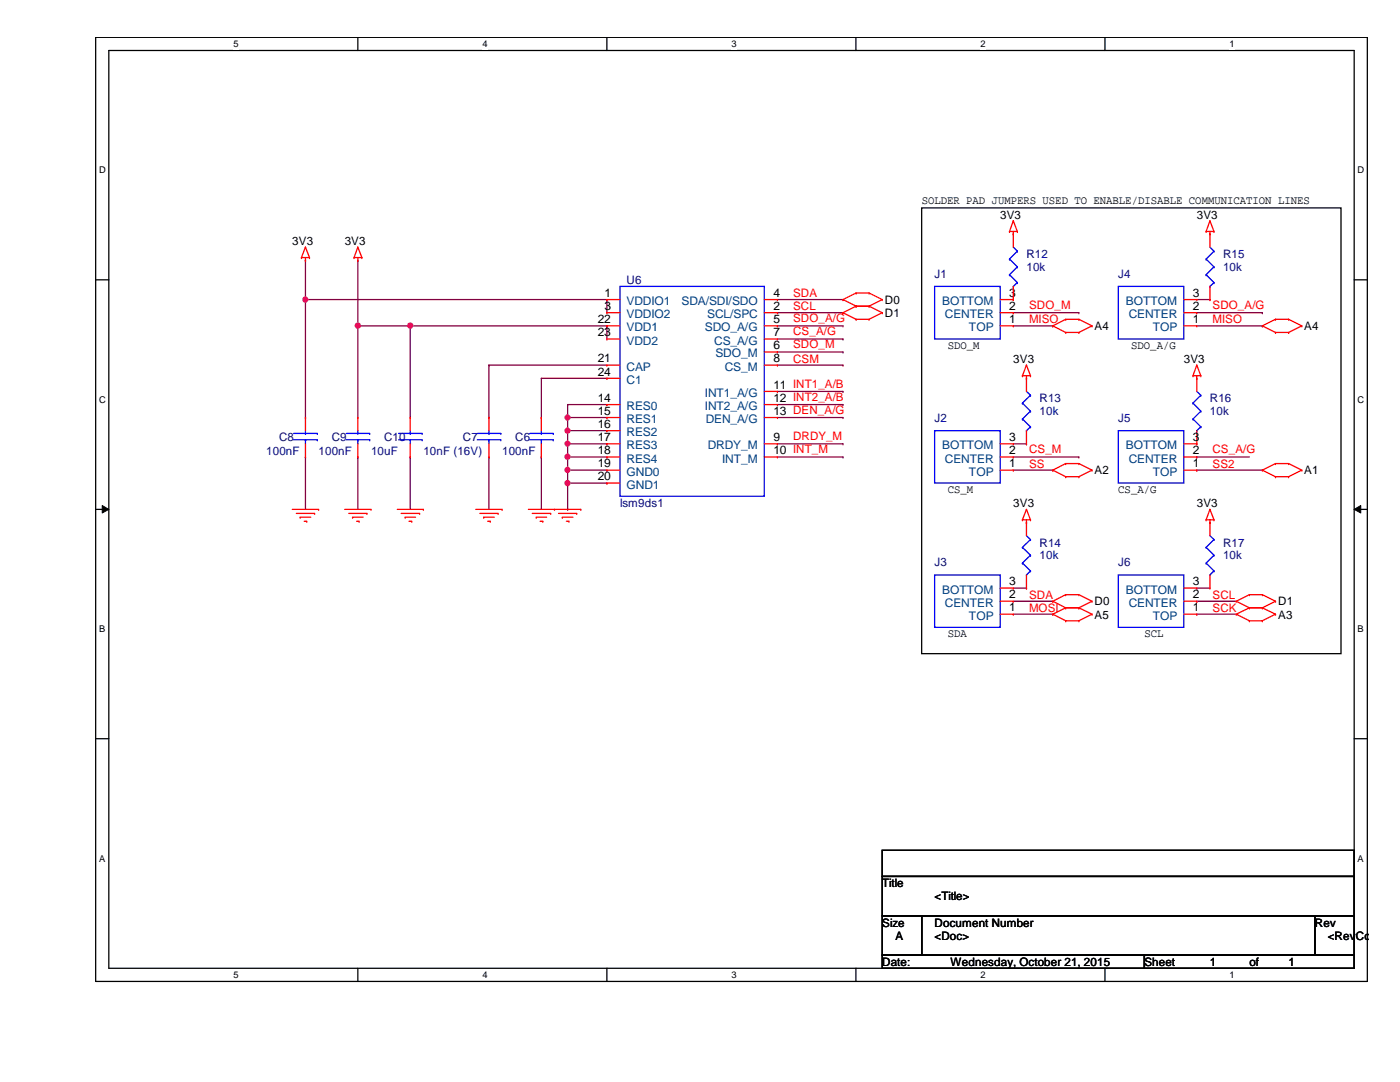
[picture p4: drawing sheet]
<svg xmlns="http://www.w3.org/2000/svg" width="279mm" height="216mm" viewBox="0 0 279 216" stroke-linecap="round" stroke-linejoin="round" font-family="sans-serif">
<path d="M19.1 7.5h253.8v188.3h-253.8zM21.7 10.1h248.6v183.1h-248.6z" fill="none" stroke="#000" stroke-width=".25"/>
<g fill="#fff">
<path d="M46.6 7.7h1v2.1h-1z"/>
<path d="M46.6 193.5h1v2.1h-1z"/>
</g>
<path d="M71.4 7.5v2.6M71.4 193.2v2.6" fill="none" stroke="#000" stroke-width=".25"/>
<g fill="#fff">
<path d="M96.3 7.7h1v2.1h-1z"/>
<path d="M96.3 193.5h1v2.1h-1z"/>
</g>
<path d="M121.1 7.5v2.6M121.1 193.2v2.6" fill="none" stroke="#000" stroke-width=".25"/>
<g fill="#fff">
<path d="M146 7.7h1v2.1h-1z"/>
<path d="M146 193.5h1v2.1h-1z"/>
</g>
<path d="M170.8 7.5v2.6M170.8 193.2v2.6" fill="none" stroke="#000" stroke-width=".25"/>
<g fill="#fff">
<path d="M195.7 7.7h1v2.1h-1z"/>
<path d="M195.7 193.5h1v2.1h-1z"/>
</g>
<path d="M220.5 7.5v2.6M220.5 193.2v2.6" fill="none" stroke="#000" stroke-width=".25"/>
<g fill="#fff">
<path d="M245.4 7.7h1v2.1h-1z"/>
<path d="M245.4 193.5h1v2.1h-1z"/>
<path d="M19.8 32.9h1.3v2.1h-1.3z"/>
<path d="M270.9 32.9h1.3v2.1h-1.3z"/>
<path d="M19.8 78.7h1.3v2.1h-1.3z"/>
<path d="M270.9 78.7h1.3v2.1h-1.3z"/>
</g>
<path d="M19.1 55.8h2.6M270.3 55.8h2.6" fill="none" stroke="#000" stroke-width=".25"/>
<g fill="#fff">
<path d="M19.8 124.5h1.2v2.1h-1.2z"/>
<path d="M270.9 124.5h1.3v2.1h-1.3z"/>
</g>
<path d="M19.1 101.6h2.6M270.3 101.6h2.6" fill="none" stroke="#000" stroke-width=".25"/>
<path d="M20.4 100.9l1.3 .7-1.3 .8zM270.3 101.6l1.3-.7v1.5z" fill="#000"/>
<path d="M20.4 100.9l1.3 .7-1.3 .8zM270.3 101.6l1.3-.7v1.5z" fill="none" stroke="#000" stroke-width=".2"/>
<g fill="#fff">
<path d="M19.8 170.3h1.2v2h-1.2z"/>
<path d="M270.9 170.3h1.3v2h-1.3z"/>
</g>
<path d="M183.9 41.5h83.7v88.9h-83.7zM19.1 147.4h2.6M270.3 147.4h2.6" fill="none" stroke="#000" stroke-width=".25"/>
<path d="M113.3 80.7h.1M113.3 83.3h.1M113.3 85.9h.1M113.3 88.6h.1M113.3 91.2h.1M113.3 96.4h.1M113.3 80.7v15.7M113.3 80.7h7.8M113.3 83.3h7.8M121.1 80.7h.1M121.1 83.3h.1" fill="none" stroke="#800040" stroke-width=".25"/>
<circle cx="113.2" cy="83.3" r=".5" fill="#f0f"/>
<circle cx="113.2" cy="83.3" r=".5" fill="none" stroke="#f0f" stroke-width=".25"/>
<path d="M113.3 85.9h7.8M121.1 85.9h.1" fill="none" stroke="#800040" stroke-width=".25"/>
<circle cx="113.2" cy="85.9" r=".5" fill="#f0f"/>
<circle cx="113.2" cy="85.9" r=".5" fill="none" stroke="#f0f" stroke-width=".25"/>
<path d="M113.3 88.6h7.8M121.1 88.6h.1" fill="none" stroke="#800040" stroke-width=".25"/>
<circle cx="113.3" cy="88.5" r=".49" fill="#f0f"/>
<circle cx="113.3" cy="88.5" r=".49" fill="none" stroke="#f0f" stroke-width=".25"/>
<path d="M113.3 91.2h7.8M121.1 91.2h.1" fill="none" stroke="#800040" stroke-width=".25"/>
<circle cx="113.2" cy="91.1" r=".5" fill="#f0f"/>
<circle cx="113.2" cy="91.1" r=".5" fill="none" stroke="#f0f" stroke-width=".25"/>
<path d="M113.3 93.8h7.8M121.1 93.8h.1" fill="none" stroke="#800040" stroke-width=".25"/>
<circle cx="113.2" cy="93.8" r=".5" fill="#f0f"/>
<circle cx="113.2" cy="93.8" r=".5" fill="none" stroke="#f0f" stroke-width=".25"/>
<path d="M113.3 96.4h7.8M121.1 96.4h.1" fill="none" stroke="#800040" stroke-width=".25"/>
<circle cx="113.2" cy="96.4" r=".5" fill="#f0f"/>
<circle cx="113.2" cy="96.4" r=".5" fill="none" stroke="#f0f" stroke-width=".25"/>
<g fill="none" stroke="#800040" stroke-width=".25">
<path d="M61 51.9h.1M61 59.8h.1M61 51.9v7.9M61 59.8h60.1M121.1 59.8h.1M121.1 59.8v2.6M97.6 72.9h.1M97.6 72.9v10.4M97.6 72.9h23.5M121.1 75.5h.1M121.1 75.5h-13.1v7.8M61 91.2h.1"/>
<path d="M61 91.2v10.4M97.6 83.3h.1M97.6 91.2h.1M97.6 91.2v10.4M108 91.2h.1M108 83.3h.1M108 91.2v10.4M113.3 96.4v5.2M113.3 101.6h.1"/>
</g>
<circle cx="60.9" cy="59.8" r=".5" fill="#f0f"/>
<circle cx="60.9" cy="59.8" r=".5" fill="none" stroke="#f0f" stroke-width=".25"/>
<g fill="none" stroke="#800040" stroke-width=".25">
<path d="M61 59.8v23.5M71.4 65h.1M71.4 65v18.3M71.4 65h49.7M81.9 65h.1M81.9 65v18.3M121.1 65h.1M121.1 65v2.6M61 83.3h.1M71.4 91.2h.1M71.4 91.2v10.4M81.9 91.2h.1"/>
<path d="M81.9 91.2v10.4"/>
</g>
<circle cx="81.9" cy="65" r=".51" fill="#f0f"/>
<circle cx="81.9" cy="65" r=".51" fill="none" stroke="#f0f" stroke-width=".25"/>
<path d="M71.4 51.9h.1M71.4 51.9v13.1" fill="none" stroke="#800040" stroke-width=".25"/>
<circle cx="71.4" cy="65" r=".51" fill="#f0f"/>
<circle cx="71.4" cy="65" r=".51" fill="none" stroke="#f0f" stroke-width=".25"/>
<g fill="none" stroke="#800040" stroke-width=".25">
<path d="M155.2 59.8h13M168.2 59.8h.1M238.8 59.8h2.7M241.5 59.8h.1M155.2 65h13M155.2 62.4h13M155.2 70.2h13M155.2 72.9h13M155.2 67.6h13M155.2 78.1h13M168.2 70.2h.1M168.2 72.9h.1"/>
<path d="M168.2 62.4h.1M168.2 65h.1M168.2 67.6h.1M168.2 78.1h.1M202.2 65h7.9M202.2 62.4h13.1M210.1 65h.1M215.3 62.4h.1M238.8 65h13.1M238.8 62.4h13.1M251.9 62.4h.1M251.9 65h.1"/>
<path d="M155.2 88.6h13M155.2 91.2h13M155.2 80.7h13M155.2 83.3h13M168.2 80.7h.1M168.2 83.3h.1M168.2 88.6h.1M168.2 91.2h.1M202.2 88.6h2.7M202.2 93.8h7.9M202.2 91.2h13.1M204.9 88.6h.1"/>
<path d="M210.1 93.8h.1M215.3 91.2h.1M238.8 91.2h.1M238.8 93.8h.1M238.8 93.8h13.1M238.8 91.2h10.5M202.2 117.3h2.7M202.2 120h7.9M204.9 117.3h.1M210.1 120h.1M238.8 117.3h.1M238.8 120h.1"/>
<path d="M238.8 117.3h2.7M238.8 120h7.9M202.2 122.6h7.9M210.1 122.6h.1M238.8 122.6h.1M238.8 122.6h7.9"/>
</g>
<g fill="none" stroke="#f00" stroke-width=".25">
<path d="M60.2 51.4h.1M60.2 51.4h1.6M61 51.9h.1M61 49.3h.1M61 51.4v.5M61 49.3l-.8 2.1M61 49.3l.8 2.1M61.8 51.4h.1M70.7 51.4h.1M70.7 51.4h1.5M71.4 51.9h.1M71.4 49.3h.1"/>
<path d="M71.4 51.4v.5M71.4 49.3l-.7 2.1M71.4 49.3l.8 2.1M72.2 51.4h.1M121.1 59.8h.1M121.1 59.8h2.6M152.5 59.8h2.7M155.2 59.8h.1M168.2 59.8h.1M168.2 59.8l2.7 1.3M170.9 58.5h.1M170.9 58.5l-2.7 1.3"/>
<path d="M170.9 58.5h2.5M173.4 58.5h.1M173.4 58.5l2.7 1.3M176.1 59.8h.1M176.1 59.8l-2.7 1.3M199.6 59.8h2.6M201.5 46.2h.1M201.5 46.2h1.5M202.2 46.7h.1M202.2 44.1h.1M202.2 59.8h.1M202.2 46.2v3.1"/>
<path d="M202.2 57.1v2.7M202.2 44.1l-.7 2.1M202.2 44.1l.8 2.1M203 46.2h.1M236.3 59.8h2.5M238.8 59.8h.1M240.7 46.2h.1M240.7 46.2h1.6M241.5 46.7h.1M241.5 44.1h.1M241.5 59.8h.1M241.5 46.2v3.1"/>
<path d="M241.5 57.1v2.7M241.5 44.1l-.8 2.1M241.5 44.1l.8 2.1M242.3 46.2h.1M121.1 62.4h.1M121.1 65h.1M121.1 67.6h.1M121.1 72.9h.1M121.1 75.5h.1M121.1 65h2.6M121.1 62.4h2.6M121.1 67.6h2.6"/>
<path d="M121.1 72.9h2.6M121.1 75.5h2.6M152.5 65h2.7M152.5 62.4h2.7M152.5 67.6h2.7M152.5 72.9h2.7M152.5 70.2h2.7M152.5 78.1h2.7M155.2 62.4h.1M155.2 65h.1M155.2 67.6h.1M155.2 70.2h.1"/>
<path d="M155.2 72.9h.1M155.2 78.1h.1M168.2 62.4h.1M168.2 62.4l2.7 1.3M170.9 61.1h.1M170.9 63.7h.1M170.9 61.1h2.5M170.9 61.1l-2.7 1.3M170.9 63.7h2.5M173.4 61.1h.1M173.4 63.7h.1M173.4 61.1l2.7 1.3"/>
<path d="M176.1 62.4h.1M176.1 62.4l-2.7 1.3M199.6 65h2.6M199.6 62.4h2.6M202.2 65h.1M202.2 62.4h.1M204 75h.1M204 75h1.7M204.9 75.5h.1M204.9 72.9h.1M204.9 75v3.1M204.9 72.9l-.9 2.1"/>
<path d="M204.9 72.9l.8 2.1M205.7 75h.1M210.1 65h.1M210.1 65l2.6 1.3M212.7 63.7h.1M212.7 66.3h.1M212.7 63.7h2.6M212.7 63.7l-2.6 1.3M212.7 66.3h2.6M215.3 63.7h.1M215.3 66.3h.1M215.3 63.7l2.6 1.3"/>
<path d="M217.9 65h.1M217.9 65l-2.6 1.3M236.3 65h2.5M236.3 62.4h2.5M238.1 75h.1M238.1 75h1.5M238.8 75.5h.1M238.8 72.9h.1M238.8 65h.1M238.8 62.4h.1M238.8 75v3.1M238.8 72.9l-.7 2.1"/>
<path d="M238.8 72.9l.8 2.1M239.6 75h.1M251.9 65h.1M251.9 65l2.7 1.3M254.6 63.7h.1M254.6 66.3h.1M254.6 63.7h2.6M254.6 66.3h2.6M254.6 63.7l-2.7 1.3M257.2 63.7h.1M257.2 66.3h.1M257.2 63.7l2.6 1.3"/>
<path d="M259.8 65h.1M259.8 65l-2.6 1.3M61 83.3h.1M61 91.2h.1M61 83.3v2.6M61 88.6v2.6M71.4 83.3h.1M71.4 91.2h.1M71.4 83.3v2.6M71.4 88.6v2.6M81.9 83.3h.1M81.9 91.2h.1"/>
<path d="M81.9 83.3v2.6M81.9 88.6v2.6M97.6 83.3h.1M97.6 91.2h.1M97.6 83.3v2.6M97.6 88.6v2.6M108 83.3h.1M108 91.2h.1M108 83.3v2.6M108 88.6v2.6M121.1 80.7h.1M121.1 83.3h.1"/>
<path d="M121.1 85.9h.1M121.1 88.6h.1M121.1 91.2h.1M121.1 93.8h.1M121.1 96.4h.1M121.1 93.8h2.6M121.1 91.2h2.6M121.1 88.6h2.6M121.1 80.7h2.6M121.1 83.3h2.6M121.1 85.9h2.6M121.1 96.4h2.6"/>
<path d="M152.5 91.2h2.7M152.5 88.6h2.7M152.5 80.7h2.7M152.5 83.3h2.7M155.2 80.7h.1M155.2 83.3h.1M155.2 88.6h.1M155.2 91.2h.1M199.6 93.8h2.6M199.6 91.2h2.6M199.6 88.6h2.6M202.2 93.8h.1"/>
<path d="M202.2 91.2h.1M202.2 88.6h.1M204.9 88.6h.1M204.9 85.9v2.7M210.1 93.8h.1M210.1 93.8l2.6 1.3M212.7 92.5h.1M212.7 95.1h.1M212.7 92.5l-2.6 1.3M212.7 92.5h2.6M212.7 95.1h2.6M215.3 92.5h.1"/>
<path d="M215.3 95.1h.1M215.3 92.5l2.6 1.3M217.9 93.8h.1M217.9 93.8l-2.6 1.3M236.3 93.8h2.5M236.3 91.2h2.5M236.3 88.6h2.5M238.8 88.6h.1M238.8 93.8h.1M238.8 91.2h.1M238.8 85.9v2.7M251.9 93.8h.1"/>
<path d="M251.9 93.8l2.7 1.3M254.6 92.5h.1M254.6 95.1h.1M254.6 92.5h2.6M254.6 95.1h2.6M254.6 92.5l-2.7 1.3M257.2 92.5h.1M257.2 95.1h.1M257.2 92.5l2.6 1.3M259.8 93.8h.1M259.8 93.8l-2.6 1.3M58.3 101.6h5.3"/>
<path d="M59.1 102.4h3.7M59.9 103.2h.1M59.9 103.2h2.1M60.7 104h.5M61.2 104h.1M62.8 102.4h.1M63.6 101.6h.1M68.8 101.6h5.2M69.6 102.4h3.6M70.4 103.2h.1M70.4 103.2h2.1M71.2 104h.5"/>
<path d="M71.7 104h.1M73.2 102.4h.1M74 101.6h.1M79.3 101.6h5.2M80.1 102.4h3.6M80.9 103.2h.1M80.9 103.2h2M81.6 104h.6M82.2 104h.1M83.7 102.4h.1M84.5 101.6h.1M95 101.6h5.2"/>
<path d="M95.8 102.4h3.6M96.5 103.2h.1M96.5 103.2h2.1M97.3 104h.5M97.8 104h.1M99.4 102.4h.1M100.2 101.6h.1M105.5 101.6h10.4M106.2 102.4h3.7M107 103.2h.1M107 103.2h2.1M107.8 104h.5"/>
<path d="M108.3 104h.1M109.9 102.4h.1M110.7 101.6h.1M111.5 102.4h3.6M112.2 103.2h.1M112.2 103.2h2.1M113 104h.5M113.5 104h.1M115.1 102.4h.1M115.9 101.6h.1M199.6 120h2.6M199.6 117.3h2.6"/>
<path d="M202.2 120h.1M202.2 117.3h.1M204 103.7h.1M204 103.7h1.7M204.9 104.3h.1M204.9 101.6h.1M204.9 117.3h.1M204.9 103.7v3.2M204.9 114.7v2.6M204.9 101.6l-.9 2.1M204.9 101.6l.8 2.1M205.7 103.7h.1"/>
<path d="M210.1 120h.1M210.1 120l2.6 1.3M212.7 118.7h.1M212.7 118.7l-2.6 1.3M212.7 118.7h2.6M215.3 118.7h.1M215.3 118.7l2.6 1.3M217.9 120h.1M217.9 120l-2.6 1.3M236.3 120h2.5M236.3 117.3h2.5M238.8 120h.1"/>
<path d="M238.8 117.3h.1M240.7 103.7h.1M240.7 103.7h1.6M241.5 104.3h.1M241.5 101.6h.1M241.5 117.3h.1M241.5 103.7v3.2M241.5 114.7v2.6M241.5 101.6l-.8 2.1M241.5 101.6l.8 2.1M242.3 103.7h.1M246.7 120h.1"/>
<path d="M246.7 120l2.6 1.3M249.3 118.7h.1M249.3 118.7h2.6M249.3 118.7l-2.6 1.3M251.9 118.7h.1M251.9 118.7l2.7 1.3M254.6 120h.1M254.6 120l-2.7 1.3M199.6 122.6h2.6M202.2 122.6h.1M210.1 122.6h.1M210.1 122.6l2.6 1.3"/>
<path d="M212.7 121.3h.1M212.7 123.9h.1M212.7 121.3h2.6M212.7 121.3l-2.6 1.3M212.7 123.9h2.6M215.3 121.3h.1M215.3 123.9h.1M215.3 121.3l2.6 1.3M217.9 122.6h.1M217.9 122.6l-2.6 1.3M236.3 122.6h2.5M238.8 122.6h.1"/>
<path d="M246.7 122.6h.1M246.7 122.6l2.6 1.3M249.3 121.3h.1M249.3 123.9h.1M249.3 121.3h2.6M249.3 123.9h2.6M249.3 121.3l-2.6 1.3M251.9 121.3h.1M251.9 123.9h.1M251.9 121.3l2.7 1.3M254.6 122.6h.1M254.6 122.6l-2.7 1.3"/>
</g>
<path d="M176.1 169.7h94.2v5.2h-94.2zM176.1 174.9h94.2v7.9h-94.2zM176.1 182.8h7.8v7.8h-7.8zM176.1 190.6h52.3v2.6h-52.3zM183.9 182.8h78.5v7.8h-78.5zM228.4 190.6h41.9v2.6h-41.9zM262.4 182.8h7.9v7.8h-7.9z" fill="none" stroke="#000" stroke-width=".25"/>
<g fill="none" stroke="#00f" stroke-width=".25">
<path d="M123.7 57.1h28.8v41.9h-28.8zM186.5 57.1h13.1v10.5h-13.1zM201.5 51.7h.1M201.5 54.8h.1M201.5 51.7l1.5 1.6M201.5 54.8l1.5 1.6M202.2 57.1h.1M202.2 49.3l.8 .8M203 50.1h.1M203 53.3h.1M203 56.4h.1M203 50.1l-1.5 1.6"/>
<path d="M203 53.3l-1.5 1.5M203 56.4l-.8 .7M223.2 57.1h13.1v10.5h-13.1zM240.7 51.7h.1M240.7 54.8h.1M240.7 51.7l1.6 1.6M240.7 54.8l1.6 1.6M241.5 57.1h.1M241.5 49.3l.8 .8M242.3 50.1h.1M242.3 53.3h.1M242.3 56.4h.1"/>
<path d="M242.3 50.1l-1.6 1.6M242.3 53.3l-1.6 1.5M242.3 56.4l-.8 .7M204.9 78.1l.8 .8M205.7 78.9h.1M205.7 78.9l-1.7 1.5M238.8 78.1l.8 .8M239.6 78.9h.1M239.6 78.9l-1.5 1.5M58.6 87.8h4.7M58.6 86.5h4.7M61 86.5h.1"/>
<path d="M61 87.8h.1M61 85.9v.6M61 87.8v.8M63.3 87.8h.1M63.3 86.5h.1M69.1 87.8h4.7M69.1 86.5h4.7M71.4 86.5h.1M71.4 87.8h.1M71.4 85.9v.6M71.4 87.8v.8M73.8 87.8h.1"/>
<path d="M73.8 86.5h.1M79.5 87.8h4.7M79.5 86.5h4.7M81.9 86.5h.1M81.9 87.8h.1M81.9 85.9v.6M81.9 87.8v.8M84.2 87.8h.1M84.2 86.5h.1M95.3 87.8h4.6M95.3 86.5h4.6M97.6 86.5h.1"/>
<path d="M97.6 87.8h.1M97.6 85.9v.6M97.6 87.8v.8M99.9 87.8h.1M99.9 86.5h.1M105.7 87.8h4.7M105.7 86.5h4.7M108 86.5h.1M108 87.8h.1M108 85.9v.6M108 87.8v.8M110.4 87.8h.1"/>
<path d="M110.4 86.5h.1M186.5 85.9h13.1v10.5h-13.1zM204 80.4h.1M204 83.6h.1M204 80.4l1.7 1.6M204 83.6l1.7 1.6M204.9 85.9h.1M205.7 82h.1M205.7 85.2h.1M205.7 82l-1.7 1.6M205.7 85.2l-.8 .7M223.2 85.9h13.1v10.5h-13.1z"/>
<path d="M238.1 80.4h.1M238.1 83.6h.1M238.1 80.4l1.5 1.6M238.1 83.6l1.5 1.6M238.8 85.9h.1M239.6 82h.1M239.6 85.2h.1M239.6 82l-1.5 1.6M239.6 85.2l-.8 .7M186.5 114.7h13.1v10.5h-13.1zM204 109.2h.1M204 112.4h.1"/>
<path d="M204 109.2l1.7 1.6M204 112.4l1.7 1.5M204.9 114.7h.1M204.9 106.9l.8 .8M205.7 107.7h.1M205.7 110.8h.1M205.7 113.9h.1M205.7 107.7l-1.7 1.5M205.7 110.8l-1.7 1.6M205.7 113.9l-.8 .8M223.2 114.7h13.1v10.5h-13.1zM240.7 109.2h.1"/>
<path d="M240.7 112.4h.1M240.7 109.2l1.6 1.6M240.7 112.4l1.6 1.5M241.5 114.7h.1M241.5 106.9l.8 .8M242.3 107.7h.1M242.3 110.8h.1M242.3 113.9h.1M242.3 107.7l-1.6 1.5M242.3 110.8l-1.6 1.6M242.3 113.9l-.8 .8"/>
</g>
<circle cx="113.2" cy="83.3" r=".5" fill="#f0f"/>
<circle cx="113.2" cy="83.3" r=".5" fill="none" stroke="#f0f" stroke-width=".25"/>
<circle cx="113.2" cy="85.9" r=".5" fill="#f0f"/>
<circle cx="113.2" cy="85.9" r=".5" fill="none" stroke="#f0f" stroke-width=".25"/>
<circle cx="113.3" cy="88.5" r=".49" fill="#f0f"/>
<circle cx="113.3" cy="88.5" r=".49" fill="none" stroke="#f0f" stroke-width=".25"/>
<circle cx="113.2" cy="91.1" r=".5" fill="#f0f"/>
<circle cx="113.2" cy="91.1" r=".5" fill="none" stroke="#f0f" stroke-width=".25"/>
<circle cx="113.2" cy="93.8" r=".5" fill="#f0f"/>
<circle cx="113.2" cy="93.8" r=".5" fill="none" stroke="#f0f" stroke-width=".25"/>
<circle cx="113.2" cy="96.4" r=".5" fill="#f0f"/>
<circle cx="113.2" cy="96.4" r=".5" fill="none" stroke="#f0f" stroke-width=".25"/>
<circle cx="60.9" cy="59.8" r=".5" fill="#f0f"/>
<circle cx="60.9" cy="59.8" r=".5" fill="none" stroke="#f0f" stroke-width=".25"/>
<circle cx="81.9" cy="65" r=".51" fill="#f0f"/>
<circle cx="81.9" cy="65" r=".51" fill="none" stroke="#f0f" stroke-width=".25"/>
<circle cx="71.4" cy="65" r=".51" fill="#f0f"/>
<circle cx="71.4" cy="65" r=".51" fill="none" stroke="#f0f" stroke-width=".25"/>
<g font-size="2.4">
<text x="120.6" y="59.2">1</text>
<text x="154.3" y="59.2">4</text>
<text x="201.4" y="59.2">3</text>
<text x="238.1" y="59.2">3</text>
<text x="119.3" y="64.5">22</text>
<text x="120.6" y="61.8">3</text>
<text x="154.3" y="61.8">2</text>
<text x="154.3" y="64.5">5</text>
<text x="201.4" y="64.5">1</text>
<text x="201.4" y="61.8">2</text>
<text x="238.1" y="64.5">1</text>
<text x="238.1" y="61.8">2</text>
<text x="119.3" y="67.1">23</text>
<text x="154.3" y="67.1">7</text>
<text x="154.3" y="69.7">6</text>
<text x="119.3" y="72.3">21</text>
<text x="119.3" y="74.9">24</text>
<text x="154.3" y="72.3">8</text>
<text x="154.3" y="77.6">11 INT1_A/B</text>
<text x="119.3" y="80.2">14</text>
<text x="119.3" y="82.8">15</text>
<text x="154.3" y="80.2">12 INT2_A/B</text>
<text x="154.3" y="82.8">13 DEN_A/G</text>
<text x="119.3" y="85.4">16</text>
<text x="119.3" y="88">17</text>
<text x="154.3" y="88">9</text>
<text x="201.4" y="88">3</text>
<text x="238.1" y="88">3</text>
<text x="119.3" y="90.6">18</text>
<text x="119.3" y="93.3">19</text>
<text x="119.3" y="95.8">20</text>
<text x="154.3" y="90.6">10 INT_M</text>
<text x="201.4" y="93.3">1</text>
<text x="201.4" y="90.6">2</text>
<text x="238.1" y="93.3">1</text>
<text x="238.1" y="90.6">2</text>
<text x="201.4" y="119.4">2</text>
<text x="201.4" y="116.8">3</text>
<text x="238.1" y="119.4">2</text>
<text x="238.1" y="116.8">3</text>
<text x="201.4" y="122">1</text>
<text x="238.1" y="122">1</text>
</g>
<g font-size="2.4" fill="#004080">
<text x="125.1" y="60.9">VDDIO1</text>
<text x="125.1" y="63.5">VDDIO2</text>
<text x="136" y="60.9">SDA/SDI/SDO</text>
<text x="141.1" y="63.5">SCL/SPC</text>
<text x="188" y="60.9">BOTTOM</text>
<text x="188.6" y="63.5">CENTER</text>
<text x="224.7" y="60.9">BOTTOM</text>
<text x="225.3" y="63.5">CENTER</text>
<text x="125.1" y="66.1">VDD1</text>
<text x="125.1" y="68.7">VDD2</text>
<text x="140.7" y="66.1">SDO_A/G</text>
<text x="142.5" y="68.7">CS_A/G</text>
<text x="142.8" y="71.3">SDO_M</text>
<text x="193.4" y="66.1">TOP</text>
<text x="230" y="66.1">TOP</text>
<text x="125.1" y="74">CAP</text>
<text x="125.1" y="76.6">C1</text>
<text x="144.7" y="74">CS_M</text>
<text x="125.1" y="81.8">RES0</text>
<text x="140.7" y="79.2">INT1_A/G</text>
<text x="140.7" y="81.8">INT2_A/G</text>
<text x="125.1" y="84.4">RES1</text>
<text x="125.1" y="87">RES2</text>
<text x="125.1" y="89.7">RES3</text>
<text x="140.8" y="84.4">DEN_A/G</text>
<text x="141.3" y="89.7">DRDY_M</text>
<text x="188" y="89.7">BOTTOM</text>
<text x="224.7" y="89.7">BOTTOM</text>
<text x="125.1" y="92.3">RES4</text>
<text x="125.1" y="94.9">GND0</text>
<text x="144.1" y="92.3">INT_M</text>
<text x="188.6" y="92.3">CENTER</text>
<text x="193.4" y="94.9">TOP</text>
<text x="225.3" y="92.3">CENTER</text>
<text x="230" y="94.9">TOP</text>
<text x="125.1" y="97.5">GND1</text>
<text x="188" y="118.4">BOTTOM</text>
<text x="224.7" y="118.4">BOTTOM</text>
<text x="188.6" y="121.1">CENTER</text>
<text x="193.4" y="123.7">TOP</text>
<text x="225.3" y="121.1">CENTER</text>
<text x="230" y="123.7">TOP</text>
</g>
<g font-size="2.3">
<text x="183.9" y="40.8">SOLDER PAD JUMPERS USED TO ENABLE/DISABLE COMMUNICATION LINES</text>
<text x="199.6" y="43.6">3V3</text>
<text x="238.8" y="43.6">3V3</text>
<text x="58.3" y="48.9">3V3</text>
<text x="68.8" y="48.9">3V3</text>
<text x="176.6" y="60.6">D0</text>
<text x="176.6" y="63.2">D1</text>
<text x="218.4" y="65.9">A4</text>
<text x="260.3" y="65.9">A4</text>
<text x="189.1" y="69.6">SDO_M</text>
<text x="225.8" y="69.6">SDO_A/G</text>
<text x="202.2" y="72.4">3V3</text>
<text x="236.3" y="72.4">3V3</text>
<text x="218.4" y="94.7">A2</text>
<text x="260.3" y="94.7">A1</text>
<text x="189.1" y="98.3">CS_M</text>
<text x="202.2" y="101.2">3V3</text>
<text x="223.2" y="98.3">CS_A/G</text>
<text x="238.8" y="101.2">3V3</text>
<text x="218.4" y="120.8">D0</text>
<text x="218.4" y="123.4">A5</text>
<text x="255.1" y="120.8">D1</text>
<text x="255.1" y="123.4">A3</text>
<text x="189.1" y="127.1">SDA</text>
<text x="228.4" y="127.1">SCL</text>
<text x="176.1" y="177">Title</text>
<text x="186.5" y="179.7">&lt;Title&gt;</text>
<text x="176.1" y="184.9">Size</text>
<text x="186.5" y="184.9">Document Number</text>
<text x="262.4" y="184.9">Rev</text>
<text x="178.7" y="187.5">A</text>
<text x="186.5" y="187.5">&lt;Doc&gt;</text>
<text x="265" y="187.5">&lt;RevCo</text>
<text x="176.1" y="192.7">Date:</text>
<text x="189.7" y="192.7">Wednesday, October 21, 2015</text>
<text x="228.4" y="192.7">Sheet</text>
<text x="241.5" y="192.7">1</text>
<text x="249.3" y="192.7">of</text>
<text x="257.2" y="192.7">1</text>
</g>
<g font-size="2.3" fill="#000080">
<text x="204.9" y="51.5">R12</text>
<text x="244.1" y="51.5">R15</text>
<text x="125.1" y="56.7">U6</text>
<text x="186.5" y="55.4">J1</text>
<text x="204.9" y="54.1">10k</text>
<text x="223.2" y="55.4">J4</text>
<text x="244.1" y="54.1">10k</text>
<text x="207.5" y="80.3">R13</text>
<text x="207.5" y="82.9">10k</text>
<text x="241.5" y="80.3">R16</text>
<text x="241.5" y="82.9">10k</text>
<text x="55.7" y="88.1">C8</text>
<text x="66.2" y="88.1">C9</text>
<text x="76.7" y="88.1">C10</text>
<text x="92.4" y="88.1">C7</text>
<text x="102.8" y="88.1">C6</text>
<text x="186.5" y="84.2">J2</text>
<text x="223.2" y="84.2">J5</text>
<text x="53.1" y="90.7">100nF</text>
<text x="63.6" y="90.7">100nF</text>
<text x="74" y="90.7">10uF</text>
<text x="84.5" y="90.7">10nF (16V)</text>
<text x="100.2" y="90.7">100nF</text>
<text x="123.7" y="101.2">lsm9ds1</text>
<text x="186.5" y="112.9">J3</text>
<text x="207.5" y="109.1">R14</text>
<text x="207.5" y="111.6">10k</text>
<text x="223.2" y="112.9">J6</text>
<text x="244.1" y="109.1">R17</text>
<text x="244.1" y="111.6">10k</text>
</g>
<g font-size="2.3" fill="#f00">
<text x="158.3" y="59.3">SDA</text>
<text x="158.3" y="61.9">SCL</text>
<text x="158.3" y="64.3">SDO_A/G</text>
<text x="205.4" y="64.5">MISO</text>
<text x="205.4" y="61.7">SDO_M</text>
<text x="242" y="61.7">SDO_A/G</text>
<text x="242" y="64.5">MISO</text>
<text x="158.3" y="69.5">SDO_M</text>
<text x="158.3" y="66.9">CS_A/G</text>
<text x="158.3" y="72.3">CSM</text>
<text x="158.3" y="87.8">DRDY_M</text>
<text x="205.4" y="93.3">SS</text>
<text x="205.4" y="90.5">CS_M</text>
<text x="242" y="90.5">CS_A/G</text>
<text x="242" y="93.3">SS2</text>
<text x="205.4" y="119.5">SDA</text>
<text x="242" y="119.5">SCL</text>
<text x="205.4" y="122">MOSI</text>
<text x="242" y="122">SCK</text>
</g>
<g font-size="1.9">
<text x="46.6" y="9.4">5</text>
<text x="96.3" y="9.4">4</text>
<text x="146" y="9.4">3</text>
<text x="195.7" y="9.4">2</text>
<text x="245.4" y="9.4">1</text>
<text x="19.8" y="34.6">D</text>
<text x="270.9" y="34.6">D</text>
<text x="19.8" y="80.3">C</text>
<text x="270.9" y="80.3">C</text>
<text x="19.8" y="126.2">B</text>
<text x="270.9" y="126.2">B</text>
<text x="19.8" y="171.9">A</text>
<text x="270.9" y="171.9">A</text>
<text x="46.6" y="195.2">5</text>
<text x="96.3" y="195.2">4</text>
<text x="146" y="195.2">3</text>
<text x="195.7" y="195.2">2</text>
<text x="245.4" y="195.2">1</text>
</g>
</svg>
